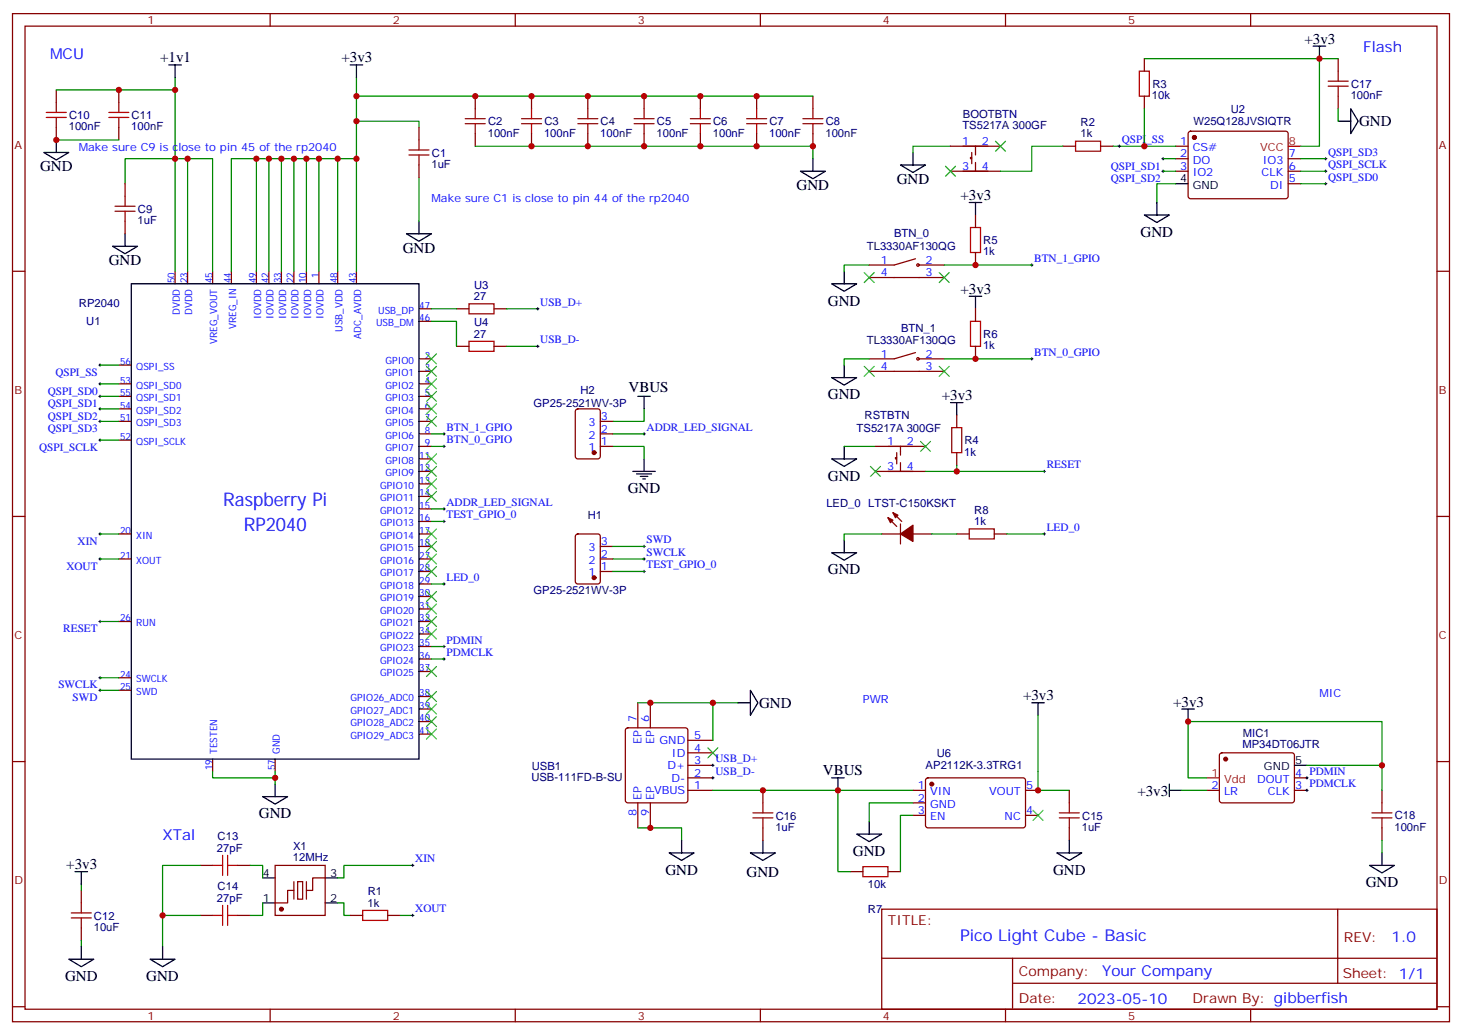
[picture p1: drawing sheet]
<svg xmlns="http://www.w3.org/2000/svg" width="412mm" height="292mm" viewBox="0 0 412 292" stroke-linecap="round" stroke-linejoin="round" font-family="sans-serif">
<g fill="none" stroke="#870000" stroke-width=".35">
<path d="M3.5 3.8h405.4v284.4h-405.4zM7.1 7.4h398.2v277.3h-398.2zM76.2 3.8v3.6M145.3 3.8v3.6M214.5 3.8v3.6M283.6 3.8v3.6M322.8 16.5v3.6M352.8 3.8v3.6M377.5 16.5v3.6M15.9 25.4v3.5M15.9 35.9v3.6M33.5 25.4v3.5"/>
<path d="M33.5 35.9v3.6M118.2 35.9v3.6M134.1 27.1v3.6M134.1 37.7v3.5M149.9 27.1v3.6M149.9 37.7v3.5M165.8 27.1v3.6M165.8 37.7v3.5M181.7 27.1v3.6M181.7 37.7v3.5M197.6 27.1v3.6M197.6 37.7v3.5"/>
<path d="M213.4 27.1v3.6M213.4 37.7v3.5M229.3 27.1v3.6M229.3 37.7v3.5M322.8 27.1v3.6M335.4 37.2l.4-.2 27.1 .1 .5 .6-.1 17.9-.6 .5-27.1-.1-.5-.6v-17.7zM377.5 27.1v3.6M35.3 51.8v3.6M118.2 46.5v3.6M268.1 41.2h14.1M268.1 48.3h14.1M274.1 44.4h-.3v.4h.3"/>
<path d="M274.1 43v3.2M275.2 41.2v2.5M275.2 45.8v2.5M299.9 41.2h3.5M310.4 41.2h3.6M331.6 41.2h3.5M331.6 44.8h3.5M331.6 48.3h3.5M363.4 44.8h3.5M363.4 48.3h3.5M363.4 51.8h3.5M3.5 76.5h3.6"/>
<path d="M35.3 62.4v3.5M49.4 76.5v3.5M52.9 76.5v3.5M60 76.5v3.5M65.3 76.5v3.5M72.3 76.5v3.5M75.8 76.5v3.5M79.4 76.5v3.5M82.9 76.5v3.5M86.4 76.5v3.5M90 76.5v3.5M95.2 76.5v3.5"/>
<path d="M100.5 76.5v3.5M245.2 78.3h21.1M258.2 73l-6 1.8h-7M259.3 74.8h7M275.2 60.6v3.6M275.2 71.2v3.6M405.3 76.5h3.6M118.2 87.1h3.5M118.2 90.6h3.5M128.8 87.1h3.5M128.8 97.7h3.5M139.3 87.1h3.6"/>
<path d="M139.3 97.7h3.6M258.2 99.4l-6 1.8h-7M275.2 87.1v3.5M275.2 97.7v3.5M33.5 118.9h3.5M33.5 115.3h3.5M33.5 103h3.5M33.5 111.8h3.5M33.5 108.3h3.5M118.2 118.9h3.5M118.2 115.3h3.5M118.2 111.8h3.5"/>
<path d="M118.2 108.3h3.5M118.2 104.7h3.5M118.2 101.2h3.5M162.5 115.5l.5-.2h5.6l.7 .5v12.9l-.4 .7h-5.9l-.7-.4v-13zM169.3 118.9h3.6M245.2 104.7h21.1M259.3 101.2h7M269.9 117.1v3.5M33.5 124.1h3.5M118.2 125.9h3.5M118.2 122.4h3.5M118.2 136.5h3.5"/>
<path d="M118.2 133h3.5M118.2 129.4h3.5M169.3 125.9h3.6M169.3 122.4h3.6M246.9 125.9h14.2M246.9 133h14.2M252.9 129.1h-.3v.3h.3M252.9 127.7v3.1M254 125.9v2.5M254 130.5v2.5M269.9 127.7v3.5M3.5 145.7h3.6"/>
<path d="M33.5 157.7h3.5M33.5 150.6h3.5M118.2 157.7h3.5M118.2 150.6h3.5M118.2 154.1h3.5M118.2 147.1h3.5M118.2 143.5h3.5M118.2 140h3.5M162.5 150.8l.5-.2h5.6l.7 .4v13l-.4 .7h-5.9l-.7-.5v-12.9zM169.3 157.7h3.6M169.3 154.1h3.6M248.7 150.6h5.3"/>
<path d="M250.5 146l2.4 2.5M251.9 144.6l2.5 2.5M254 147.8v5.6M257.5 150.6h5.3M269.9 150.6h3.5M280.5 150.6h3.5M405.3 145.7h3.6M33.5 175.3h3.5M118.2 178.8h3.5M118.2 175.3h3.5M118.2 171.8h3.5M118.2 168.2h3.5"/>
<path d="M118.2 164.7h3.5M118.2 161.2h3.5M169.3 161.2h3.6M33.5 194.7h3.5M33.5 191.2h3.5M118.2 200h3.5M118.2 196.5h3.5M118.2 189.4h3.5M118.2 185.9h3.5M118.2 182.4h3.5M179.9 198.2v7.1M183.4 198.2v7.1"/>
<path d="M3.5 214.8h3.6M60 214.1v3.5M77.6 214.1v3.5M118.2 207h3.5M118.2 203.5h3.5M176.6 205.5l.5-.2h16.2l.5 .2 .2 .5v19.7l-.2 .5-.5 .2h-16.2l-.5-.2-.2-.5v-19.7zM194 208.8h7.1M194 212.3h7.1M194 215.9h7.1M194 219.4h7.1M261.3 219.6l.5-.2h27l.5 .7-.1 13-.6 .4-27.1-.1-.4-.6v-12.7zM344.2 212.5l.5-.2 20 .1 .4 .6v13l-.7 .4h-20l-.4-.7v-12.7z"/>
<path d="M365.1 219.4h3.6M405.3 214.8h3.6M179.9 226.4v7.1M183.4 226.4v7.1M194 222.9h7.1M215.2 222.9v3.5M215.2 233.5v3.5M257.5 222.9h3.6M257.5 226.4h3.6M257.5 230h3.6M289.3 222.9h3.5M289.3 230h3.5"/>
<path d="M301.6 222.9v3.5M301.6 233.5v3.5M340.4 222.9h3.6M365.1 222.9h3.6M389.8 222.9v3.5M389.8 233.5v3.5M22.9 251.1v3.6M56.4 244.1h3.6M56.4 258.2h3.6M67 244.1h3.6M67 258.2h3.6M77.6 244.1h14.1v14.1h-14.1z"/>
<path d="M82.9 251.1h-1.8v3.6h-3.5M84 248.7h1.4v4.9h-1.4zM91.7 247.6h-3.5v3.5h-1.8M98.8 258.2h3.5M109.4 258.2h3.5M239.9 245.9h3.5M248.7 256.4h156.6v28.3h-156.6zM250.5 245.9h3.5M377.3 256.5v20.8M22.9 261.7v3.6M248.7 270.3h156.5M285.6 277.3h119.6"/>
<path d="M285.6 270.3v14.1M3.5 284h3.6M76.2 284.7v3.5M145.3 284.7v3.5M214.5 284.7v3.5M283.6 284.7v3.5M352.8 284.7v3.5M405.3 284h3.6"/>
<circle cx="258.9" cy="74.8" r=".35"/>
<circle cx="258.9" cy="101.2" r=".35"/>
</g>
<g fill="none" stroke="#000" stroke-width=".35">
<path d="M47.6 18.3h3.6M49.4 18.3v3.5M98.8 18.3h3.5M100.5 18.3v3.5M370.4 13h3.5M372.2 13v3.5M15.9 39.5v3.5M377.5 34.2h3.5M381 30.7l2.1 3.5-2.1 3.5zM12.3 43h7.1l-3.5 2.1zM225.8 48.3h7l-3.5 2.1zM229.3 44.8v3.5"/>
<path d="M254 46.5h7.1l-3.6 2.1zM257.5 43v3.5M273.4 57.1h3.5M275.2 57.1v3.5M326.3 57.1v3.5M331.6 51.8h3.5M31.7 69.5h7.1l-3.5 2.1zM35.3 65.9v3.6M114.7 65.9h7l-3.5 2.2zM118.2 62.4v3.5M238.1 76.5v3.5M322.8 60.6h7l-3.5 2.2z"/>
<path d="M37 80h81.2v134.1h-81.2zM234.6 80h7.1l-3.6 2.2zM273.4 83.6h3.5M275.2 83.6v3.5M179.9 111.8h3.5M181.7 111.8v3.5M234.6 106.5h7.1l-3.6 2.1zM238.1 103v3.5M268.1 113.6h3.5M269.9 113.6v3.5M178.5 133h6.4M179.6 133.7h4.2"/>
<path d="M180.6 134.4h2.1M181.3 135.1h.7M181.7 129.4v3.6M234.6 129.4h7.1l-3.6 2.2zM238.1 125.9v3.5M234.6 155.9h7.1l-3.6 2.1zM238.1 152.4v3.5M208.1 198.2h3.6M211.7 194.7l2.1 3.5-2.1 3.6zM291 198.2h3.6M292.8 198.2v3.6M333.4 200h3.5"/>
<path d="M335.1 200v3.5M234.6 219.4h3.5M236.4 219.4v3.5M365.1 215.9h3.6M74.1 224.7h7l-3.5 2.1zM77.6 221.2v3.5M192.3 237v3.6M215.2 237v3.6M241.7 235.3h7l-3.5 2.1zM245.2 231.7v3.6M301.6 237v3.6M329.8 222.9h3.6"/>
<path d="M329.8 221.2v3.5M21.2 245.9h3.5M22.9 245.9v3.5M74.1 254.7h3.5M74.1 247.6h3.5M91.7 254.7h3.5M91.7 247.6h3.5M188.7 240.6h7.1l-3.5 2.1zM211.7 240.6h7l-3.5 2.1zM298.1 240.6h7.1l-3.6 2.1zM386.3 244.1h7l-3.5 2.1zM389.8 240.6v3.5"/>
<path d="M19.4 270.5h7.1l-3.6 2.2zM22.9 267v3.5M42.3 270.5h7.1l-3.5 2.2zM45.9 267v3.5"/>
</g>
<g fill="#870000" stroke="#870000" stroke-width=".35">
<path d="M250.5 146l1.4 .7-.7 .7z"/>
<path d="M251.9 144.6l1.4 .7-.7 .7z"/>
<path d="M254 150.6l3.5-2.5v4.6z"/>
<circle cx="336.9" cy="38.8" r=".53"/>
<circle cx="79.4" cy="256.4" r=".53"/>
<circle cx="345.7" cy="214.1" r=".53"/>
<circle cx="167.6" cy="127.7" r=".53"/>
<circle cx="167.6" cy="162.9" r=".53"/>
<circle cx="262.8" cy="221.2" r=".53"/>
</g>
<path d="M363.4 41.2h3.5M340.4 219.4h3.6" fill="none" stroke="#f00" stroke-width=".35"/>
<g fill="none" stroke="#008700" stroke-width=".35">
<path d="M322.8 16.5h49.4M377.5 16.5h-5.3v24.7h-5.3M15.9 39.5h17.6M15.9 25.4h33.5M49.4 21.8v23h3.5v31.7M100.5 21.8v54.7M100.5 34.2h17.7v1.7M100.5 27.1h128.8M322.8 30.7v10.5M377.5 30.7v3.5M35.3 51.8v-7h14.1v31.7M52.9 44.8h7.1v31.7"/>
<path d="M72.3 44.8v31.7M75.8 44.8v31.7M79.4 44.8v31.7M82.9 44.8v31.7M86.4 44.8v31.7M90 44.8v31.7M95.2 44.8v31.7M100.5 44.8h-35.2v31.7M118.2 50.1v12.3M134.1 41.2h95.2v3.6M268.1 41.2h-10.6v1.8M299.9 41.2h-8.9v7.1h-8.8"/>
<path d="M314 41.2h17.6M328.1 44.8h3.5M328.1 48.3h3.5M331.6 51.8h-5.3v5.3M366.9 44.8h7M366.9 48.3h7M366.9 51.8h7M245.2 74.8h-7.1v1.7M266.3 74.8h24.7M121.7 90.6h7.1v7.1M121.7 87.1h7.1M142.9 87.1h8.8"/>
<path d="M142.9 97.7h8.8M28.2 108.3h5.3M28.2 118.9h5.3M28.2 115.3h5.3M28.2 111.8h5.3M28.2 103h5.3M181.7 115.3v3.6h-8.8M245.2 101.2h-7.1v1.8M266.3 101.2h24.7M28.2 124.1h5.3M121.7 122.4h3.5M121.7 125.9h3.5"/>
<path d="M172.9 125.9h8.8v3.5M172.9 122.4h8.8M238.1 125.9h8.8M269.9 131.2v1.8h-8.8M269.9 133h24.7M28.2 157.7h5.3M28.2 150.6h5.3M121.7 143.5h3.5M121.7 147.1h3.5M172.9 154.1h8.8M172.9 157.7h8.8M248.7 150.6h-10.6v1.8"/>
<path d="M262.8 150.6h7.1M284 150.6h10.6M28.2 175.3h5.3M121.7 164.7h3.5M172.9 161.2h8.8M28.2 194.7h5.3M28.2 191.2h5.3M121.7 185.9h3.5M121.7 182.4h3.5M179.9 198.2h28.2M201.1 198.2v10.6M60 217.6v1.8h17.6"/>
<path d="M77.6 217.6v3.6M292.8 201.8v21.1h8.8M340.4 219.4h-5.3v-15.9h54.7v19.4M368.7 215.9h21.1M179.9 233.5h12.4v3.5M201.1 222.9h56.4M236.4 222.9v23h3.5M257.5 230h-3.5v15.9M257.5 226.4h-12.3v5.3M333.4 222.9h7M389.8 237v3.6M22.9 249.4v1.7"/>
<path d="M45.9 258.2h10.5M56.4 244.1h-10.5v22.9M70.6 244.1h3.5v3.5M74.1 254.7v3.5h-3.5M95.2 254.7h1.8v3.5h1.8M112.9 258.2h3.5M116.4 244.1h-19.4v3.5h-1.8M22.9 265.3v1.7"/>
</g>
<g fill="none" stroke="#a10000" stroke-width=".35">
<path d="M13.1 31.7h5.6M13.1 33.1h5.6M15.9 28.9v2.8M15.9 33.1v2.8M30.7 31.7h5.6M30.7 33.1h5.6M33.5 28.9v2.8M33.5 33.1v2.8M118.2 39.5v2.8M131.2 33.5h5.7M131.2 34.9h5.7M134.1 30.7v2.8"/>
<path d="M134.1 34.9v2.8M147.1 33.5h5.7M147.1 34.9h5.7M149.9 30.7v2.8M149.9 34.9v2.8M163 33.5h5.6M163 34.9h5.6M165.8 30.7v2.8M165.8 34.9v2.8M178.9 33.5h5.6M178.9 34.9h5.6M181.7 30.7v2.8"/>
<path d="M181.7 34.9v2.8M194.7 33.5h5.7M194.7 34.9h5.7M197.6 30.7v2.8M197.6 34.9v2.8M210.6 33.5h5.7M210.6 34.9h5.7M213.4 30.7v2.8M213.4 34.9v2.8M226.5 33.5h5.6M226.5 34.9h5.6M229.3 30.7v2.8"/>
<path d="M229.3 34.9v2.8M303.4 39.8h7v2.9h-7zM321.4 20.1h2.8v7h-2.8zM374.6 22.9h5.7M374.6 24.3h5.7M377.5 20.1v2.8M377.5 24.3v2.8M32.5 58.2h5.6M32.5 59.6h5.6M35.3 55.4v2.8M35.3 59.6v2.8M115.4 42.3h5.6"/>
<path d="M115.4 43.7h5.6M118.2 43.7v2.8M273.8 64.2h2.8v7h-2.8zM132.3 85.7h7v2.8h-7zM132.3 96.3h7v2.8h-7zM273.8 90.6h2.8v7.1h-2.8zM268.5 120.6h2.8v7.1h-2.8zM273.4 149.2h7.1v2.8h-7.1zM212.4 229.3h5.6M212.4 230.7h5.6M215.2 226.4v2.9M215.2 230.7v2.8"/>
<path d="M298.8 229.3h5.6M298.8 230.7h5.6M301.6 226.4v2.9M301.6 230.7v2.8M387 229.3h5.6M387 230.7h5.6M389.8 226.4v2.9M389.8 230.7v2.8M20.1 257.5h5.7M20.1 258.9h5.7M22.9 254.7v2.8M22.9 258.9v2.8"/>
<path d="M60 244.1h2.8M60 258.2h2.8M62.8 241.3v5.6M62.8 255.4v5.6M64.2 244.1h2.8M64.2 241.3v5.6M64.2 255.4v5.6M64.2 258.2h2.8M102.3 256.8h7.1v2.8h-7.1zM243.4 244.4h7.1v2.9h-7.1z"/>
</g>
<path d="M82.9 248.7v4.9M86.4 248.7v4.9" fill="none" stroke="#871200" stroke-width=".35"/>
<g fill="none" stroke="#3c3" stroke-width=".35">
<path d="M280.8 39.8l2.8 2.9M283.6 39.8l-2.8 2.9M266.7 46.9l2.8 2.8M269.5 46.9l-2.8 2.8M243.8 76.9l2.8 2.8M246.6 76.9l-2.8 2.8M264.9 76.9l2.9 2.8M267.8 76.9l-2.9 2.8M120.3 99.8l2.8 2.8M123.1 99.8l-2.8 2.8M120.3 103.3l2.8 2.9M120.3 106.9l2.8 2.8"/>
<path d="M120.3 110.4l2.8 2.8M120.3 113.9l2.8 2.8M120.3 117.4l2.8 2.9M123.1 103.3l-2.8 2.9M123.1 106.9l-2.8 2.8M123.1 110.4l-2.8 2.8M123.1 113.9l-2.8 2.8M123.1 117.4l-2.8 2.9M243.8 103.3l2.8 2.9M246.6 103.3l-2.8 2.9M264.9 103.3l2.9 2.9M267.8 103.3l-2.9 2.9"/>
<path d="M120.3 131.6l2.8 2.8M120.3 135.1l2.8 2.8M120.3 138.6l2.8 2.8M120.3 128l2.8 2.8M123.1 131.6l-2.8 2.8M123.1 135.1l-2.8 2.8M123.1 138.6l-2.8 2.8M123.1 128l-2.8 2.8M245.5 131.6l2.9 2.8M248.4 131.6l-2.9 2.8M259.6 124.5l2.9 2.8M262.5 124.5l-2.9 2.8"/>
<path d="M120.3 159.8l2.8 2.8M120.3 149.2l2.8 2.8M120.3 152.7l2.8 2.8M120.3 156.2l2.8 2.9M123.1 159.8l-2.8 2.8M123.1 149.2l-2.8 2.8M123.1 152.7l-2.8 2.8M123.1 156.2l-2.8 2.9M120.3 166.8l2.8 2.9M120.3 170.4l2.8 2.8M120.3 173.9l2.8 2.8M120.3 177.4l2.8 2.8"/>
<path d="M123.1 166.8l-2.8 2.9M123.1 170.4l-2.8 2.8M123.1 173.9l-2.8 2.8M123.1 177.4l-2.8 2.8M120.3 188l2.8 2.8M120.3 195.1l2.8 2.8M120.3 198.6l2.8 2.8M123.1 188l-2.8 2.8M123.1 195.1l-2.8 2.8M123.1 198.6l-2.8 2.8M120.3 202.1l2.8 2.8M120.3 205.6l2.8 2.9"/>
<path d="M123.1 202.1l-2.8 2.8M123.1 205.6l-2.8 2.9M199.7 210.9l2.8 2.8M202.5 210.9l-2.8 2.8M291.4 228.6l2.8 2.8M294.2 228.6l-2.8 2.8"/>
</g>
<g fill="none" stroke="#000" stroke-width=".28">
<path d="M315.4 41.2h.7M315.7 40.9v.7M327.7 44.8h.7M327.7 48.3h.7M328.1 44.4v.7M328.1 47.9v.7M373.6 44.8h.7M373.6 48.3h.7M373.6 51.8h.7M373.9 44.4v.7M373.9 47.9v.7M373.9 51.5v.7"/>
<path d="M290.7 74.8h.7M291 74.4v.7M151.3 87.1h.7M151.3 97.7h.7M151.7 86.7v.8M151.7 97.3v.7M27.9 111.8h.7M27.9 115.3h.7M27.9 118.9h.7M27.9 108.3h.7M27.9 103h.7M28.2 102.6v.7"/>
<path d="M28.2 107.9v.7M28.2 111.4v.7M28.2 115v.7M28.2 118.5v.7M290.7 101.2h.7M291 100.9v.7M27.9 124.1h.7M28.2 123.8v.7M124.9 122.4h.7M124.9 125.9h.7M125.2 122v.7M125.2 125.6v.7"/>
<path d="M181.3 122.4h.7M181.7 122v.7M294.2 133h.7M294.6 132.6v.7M27.9 157.7h.7M27.9 150.6h.7M28.2 150.2v.8M28.2 157.3v.7M124.9 143.5h.7M124.9 147.1h.7M125.2 143.2v.7M125.2 146.7v.7"/>
<path d="M181.3 154.1h.7M181.3 157.7h.7M181.7 153.8v.7M181.7 157.3v.7M294.2 150.6h.7M294.6 150.2v.8M27.9 175.3h.7M28.2 174.9v.7M124.9 164.7h.7M125.2 164.4v.7M181.3 161.2h.7M181.7 160.8v.7"/>
<path d="M27.9 191.2h.7M27.9 194.7h.7M28.2 190.8v.7M28.2 194.3v.8M124.9 182.4h.7M124.9 185.9h.7M125.2 182v.7M125.2 185.5v.7M200.7 215.9h.7M200.7 219.4h.7M201.1 215.5v.7M201.1 219v.7"/>
<path d="M368.3 219.4h.7M368.7 219v.7M368.3 222.9h.7M368.7 222.6v.7M116.1 244.1h.7M116.1 258.2h.7M116.4 243.7v.7M116.4 257.8v.8"/>
</g>
<g fill="#c00">
<circle cx="100.5" cy="34.2" r=".88"/>
<circle cx="134.1" cy="27.1" r=".88"/>
<circle cx="100.5" cy="44.8" r=".88"/>
<circle cx="72.3" cy="44.8" r=".88"/>
<circle cx="75.8" cy="44.8" r=".88"/>
<circle cx="79.4" cy="44.8" r=".88"/>
<circle cx="82.9" cy="44.8" r=".88"/>
<circle cx="86.4" cy="44.8" r=".88"/>
<circle cx="90" cy="44.8" r=".88"/>
<circle cx="95.3" cy="44.8" r=".88"/>
<circle cx="100.5" cy="27.1" r=".88"/>
<circle cx="49.4" cy="44.8" r=".88"/>
<circle cx="52.9" cy="44.8" r=".88"/>
<circle cx="49.4" cy="25.4" r=".88"/>
<circle cx="33.5" cy="25.4" r=".88"/>
<circle cx="15.9" cy="39.5" r=".88"/>
<circle cx="149.9" cy="27.1" r=".88"/>
<circle cx="149.9" cy="41.2" r=".88"/>
<circle cx="165.8" cy="27.1" r=".88"/>
<circle cx="165.8" cy="41.2" r=".88"/>
<circle cx="181.7" cy="27.1" r=".88"/>
<circle cx="181.7" cy="41.2" r=".88"/>
<circle cx="197.6" cy="27.1" r=".88"/>
<circle cx="197.6" cy="41.2" r=".88"/>
<circle cx="213.4" cy="27.1" r=".88"/>
<circle cx="213.4" cy="41.2" r=".88"/>
<circle cx="229.3" cy="41.2" r=".88"/>
<circle cx="45.9" cy="258.2" r=".88"/>
<circle cx="183.4" cy="198.2" r=".88"/>
<circle cx="201.1" cy="198.2" r=".88"/>
<circle cx="183.4" cy="233.5" r=".88"/>
<circle cx="372.2" cy="16.5" r=".88"/>
<circle cx="389.8" cy="215.9" r=".88"/>
<circle cx="335.1" cy="203.5" r=".88"/>
<circle cx="322.8" cy="41.2" r=".88"/>
<circle cx="77.6" cy="219.4" r=".88"/>
<circle cx="236.4" cy="222.9" r=".88"/>
<circle cx="292.8" cy="222.9" r=".88"/>
<circle cx="215.2" cy="222.9" r=".88"/>
<circle cx="269.9" cy="133" r=".88"/>
<circle cx="275.2" cy="101.2" r=".88"/>
<circle cx="275.2" cy="74.8" r=".88"/>
</g>
<g font-size="5.3" fill="#00f">
<text x="63" y="142.7">Raspberry Pi</text>
<text x="68.7" y="149.7">RP2040</text>
</g>
<text font-size="4.6" fill="#00f" x="270.8" y="265.5">Pico Light Cube - Basic</text>
<g font-size="4.2" fill="#00f">
<text x="14.1" y="16.5">MCU</text>
<text x="384.5" y="14.8">Flash</text>
<text x="45.9" y="237">XTal</text>
<text x="392.5" y="265.7">1.0</text>
<text x="310.9" y="275.3">Your Company</text>
<text x="304" y="283.1">2023-05-10</text>
</g>
<g font-size="4.2">
<text x="45.2" y="17.6">+1v1</text>
<text x="96.3" y="17.6">+3v3</text>
<text x="367.9" y="12.3">+3v3</text>
<text x="383.4" y="35.6">GND</text>
<text x="11.3" y="48.3">GND</text>
<text x="224.7" y="53.6">GND</text>
<text x="252.9" y="51.8">GND</text>
<text x="270.9" y="56.4">+3v3</text>
<text x="113.6" y="71.2">GND</text>
<text x="321.7" y="66.8">GND</text>
<text x="30.7" y="74.8">GND</text>
<text x="270.9" y="82.9">+3v3</text>
<text x="233.5" y="86.2">GND</text>
<text x="177.3" y="110.7">VBUS</text>
<text x="233.5" y="112.6">GND</text>
<text x="265.6" y="112.9">+3v3</text>
<text x="233.5" y="135.6">GND</text>
<text x="177.1" y="139.1">GND</text>
<text x="233.5" y="162">GND</text>
<text x="288.6" y="197.5">+3v3</text>
<text x="214.1" y="199.6">GND</text>
<text x="330.9" y="199.3">+3v3</text>
<text x="232.1" y="218.7">VBUS</text>
<text x="320.8" y="224.4">+3v3</text>
<text x="73" y="230.8">GND</text>
<text x="18.7" y="245.1">+3v3</text>
<text x="240.6" y="241.4">GND</text>
<text x="187.7" y="246.7">GND</text>
<text x="210.6" y="247.3">GND</text>
<text x="297" y="246.7">GND</text>
<text x="385.2" y="250.2">GND</text>
<text x="18.3" y="276.6">GND</text>
<text x="41.3" y="276.8">GND</text>
</g>
<g font-size="3.9" fill="#800">
<text x="250.5" y="261">TITLE:</text>
<text x="379.1" y="265.7">REV:</text>
<text x="287.4" y="275.2">Company:</text>
<text x="378.7" y="275.8">Sheet: 1/1</text>
<text x="287.4" y="282.9">Date:</text>
<text x="336.4" y="283">Drawn By: gibberfish</text>
</g>
<g font-size="3.2" fill="#800">
<text x="41.6" y="6.8">1</text>
<text x="110.8" y="6.8">2</text>
<text x="179.9" y="6.8">3</text>
<text x="249.1" y="6.8">4</text>
<text x="318.2" y="6.8">5</text>
<text x="4.1" y="41.9">A</text>
<text x="405.9" y="41.9">A</text>
<text x="4.1" y="111.1">B</text>
<text x="405.9" y="111.1">B</text>
<text x="4.1" y="180.2">C</text>
<text x="405.9" y="180.2">C</text>
<text x="4.1" y="249.4">D</text>
<text x="405.9" y="249.4">D</text>
<text x="41.6" y="287.7">1</text>
<text x="110.8" y="287.7">2</text>
<text x="179.9" y="287.7">3</text>
<text x="249.1" y="287.7">4</text>
<text x="318.2" y="287.7">5</text>
</g>
<g font-size="3.2" fill="#000080">
<text x="324.9" y="28">10k</text>
<text x="325.1" y="24.8">R3</text>
<text x="381" y="27.9">100nF</text>
<text x="381.1" y="24.7">C17</text>
<text x="19.5" y="33.6">C10</text>
<text x="37.1" y="33.6">C11</text>
<text x="137.7" y="35.3">C2</text>
<text x="153.5" y="35.3">C3</text>
<text x="169.4" y="35.3">C4</text>
<text x="185.3" y="35.3">C5</text>
<text x="201.2" y="35.3">C6</text>
<text x="217" y="35.3">C7</text>
<text x="232.9" y="35.3">C8</text>
<text x="271.6" y="33.2">BOOTBTN</text>
<text x="304.8" y="35.6">R2</text>
<text x="336.6" y="35.3">W25Q128JVSIQTR</text>
<text x="347.1" y="31.8">U2</text>
<text x="19.4" y="36.7">100nF</text>
<text x="37" y="36.7">100nF</text>
<text x="137.6" y="38.5">100nF</text>
<text x="153.5" y="38.5">100nF</text>
<text x="169.3" y="38.5">100nF</text>
<text x="185.2" y="38.5">100nF</text>
<text x="201.1" y="38.5">100nF</text>
<text x="217" y="38.5">100nF</text>
<text x="232.8" y="38.5">100nF</text>
<text x="271.5" y="36.4">TS5217A 300GF</text>
<text x="304.8" y="38.8">1k</text>
<text x="121.7" y="47.4">1uF</text>
<text x="121.8" y="44.2">C1</text>
<text x="38.8" y="63.2">1uF</text>
<text x="38.9" y="60.1">C9</text>
<text x="244.5" y="70.6">TL3330AF130QG</text>
<text x="252.2" y="66.8">BTN_0</text>
<text x="277.4" y="68.9">R5</text>
<text x="277.3" y="72">1k</text>
<text x="133.7" y="81.5">U3</text>
<text x="22.3" y="86.5">RP2040</text>
<text x="133.6" y="84.6">27</text>
<text x="24.4" y="91.8">U1</text>
<text x="133.6" y="95.2">27</text>
<text x="133.7" y="92">U4</text>
<text x="254.2" y="93.6">BTN_1</text>
<text x="277.4" y="95.3">R6</text>
<text x="244.5" y="97.1">TL3330AF130QG</text>
<text x="277.3" y="98.5">1k</text>
<text x="163.7" y="111.2">H2</text>
<text x="150.5" y="114.7">GP25-2521WV-3P</text>
<text x="243.9" y="118.3">RSTBTN</text>
<text x="241.6" y="121.8">TS5217A 300GF</text>
<text x="272.1" y="125.3">R4</text>
<text x="272" y="128.5">1k</text>
<text x="233.1" y="142.9">LED_0 LTST-C150KSKT</text>
<text x="165.8" y="146.4">H1</text>
<text x="274.8" y="148.1">1k</text>
<text x="274.8" y="145">R8</text>
<text x="150.5" y="167.6">GP25-2521WV-3P</text>
<text x="350.6" y="207.9">MIC1</text>
<text x="264.2" y="213.5">U6</text>
<text x="350.5" y="211.1">MP34DT06JTR</text>
<text x="149.9" y="220.2">USB-111FD-B-SU</text>
<text x="150" y="217">USB1</text>
<text x="261.1" y="217">AP2112K-3.3TRG1</text>
<text x="218.8" y="231.2">C16</text>
<text x="305.3" y="231.2">C15</text>
<text x="393.4" y="231.1">C18</text>
<text x="61.4" y="236.9">C13</text>
<text x="82.7" y="239.7">X1</text>
<text x="218.7" y="234.3">1uF</text>
<text x="305.2" y="234.3">1uF</text>
<text x="393.3" y="234.3">100nF</text>
<text x="61.2" y="240.2">27pF</text>
<text x="82.6" y="242.9">12MHz</text>
<text x="61.4" y="251">C14</text>
<text x="244.8" y="250.5">10k</text>
<text x="61.2" y="254.3">27pF</text>
<text x="103.7" y="255.7">1k</text>
<text x="103.7" y="252.6">R1</text>
<text x="244.8" y="257.6">R7</text>
<text x="26.5" y="262.5">10uF</text>
<text x="26.5" y="259.4">C12</text>
</g>
<g font-size="3.2" fill="#00f">
<text x="271.4" y="40.9">1</text>
<text x="276.9" y="40.9">2</text>
<text x="316.4" y="40.4">QSPI_SS</text>
<text x="332.9" y="40.9">1</text>
<text x="22.2" y="42.6">Make sure C9 is close to pin 45 of the rp2040</text>
<text x="271.4" y="47.9">3</text>
<text x="276.9" y="47.9">4</text>
<text x="313.3" y="47.8">QSPI_SD1</text>
<text x="332.9" y="44.4">2</text>
<text x="332.9" y="47.9">3</text>
<text x="336.4" y="42.7">CS#</text>
<text x="336.4" y="46.2">DO</text>
<text x="356.2" y="46.2">IO3</text>
<text x="363.5" y="47.9">6</text>
<text x="363.5" y="44.4">7</text>
<text x="374.6" y="43.9">QSPI_SD3</text>
<text x="374.6" y="47.4">QSPI_SCLK</text>
<text x="313.3" y="51.4">QSPI_SD2</text>
<text x="336.4" y="49.7">IO2</text>
<text x="355.9" y="49.7">CLK</text>
<text x="358.3" y="53.2">DI</text>
<text x="363.5" y="51.5">5</text>
<text x="374.6" y="50.9">QSPI_SD0</text>
<text x="121.7" y="57.1">Make sure C1 is close to pin 44 of the rp2040</text>
<text x="248.5" y="74.4">1</text>
<text x="248.5" y="77.9">4</text>
<text x="261.1" y="74.4">2</text>
<text x="261.1" y="77.9">3</text>
<text x="291.7" y="73.9">BTN_1_GPIO</text>
<text x="152.4" y="86.2">USB_D+</text>
<text x="152.4" y="96.8">USB_D-</text>
<text x="248.5" y="100.9">1</text>
<text x="261.1" y="100.9">2</text>
<text x="291.7" y="100.4">BTN_0_GPIO</text>
<text x="15.6" y="106.1">QSPI_SS</text>
<text x="248.5" y="104.4">4</text>
<text x="261.1" y="104.4">3</text>
<text x="13.5" y="111.3">QSPI_SD0</text>
<text x="13.5" y="114.9">QSPI_SD1</text>
<text x="13.5" y="118.4">QSPI_SD2</text>
<text x="169.5" y="118.5">3</text>
<text x="13.5" y="121.9">QSPI_SD3</text>
<text x="125.9" y="121.5">BTN_1_GPIO</text>
<text x="125.9" y="125.1">BTN_0_GPIO</text>
<text x="166" y="123.8">2</text>
<text x="166" y="120.3">3</text>
<text x="169.5" y="125.6">1</text>
<text x="169.5" y="122">2</text>
<text x="182.4" y="121.5">ADDR_LED_SIGNAL</text>
<text x="250.2" y="125.6">1</text>
<text x="255.8" y="125.6">2</text>
<text x="11" y="127.2">QSPI_SCLK</text>
<text x="166" y="127.3">1</text>
<text x="250.2" y="132.6">3</text>
<text x="255.8" y="132.6">4</text>
<text x="295.3" y="132.1">RESET</text>
<text x="125.9" y="142.7">ADDR_LED_SIGNAL</text>
<text x="125.9" y="146.2">TEST_GPIO_0</text>
<text x="295.3" y="149.8">LED_0</text>
<text x="21.9" y="153.6">XIN</text>
<text x="166" y="155.5">3</text>
<text x="169.5" y="153.8">3</text>
<text x="182.4" y="153.3">SWD</text>
<text x="18.7" y="160.7">XOUT</text>
<text x="166" y="159.1">2</text>
<text x="169.5" y="160.8">1</text>
<text x="169.5" y="157.3">2</text>
<text x="182.4" y="160.3">TEST_GPIO_0</text>
<text x="182.4" y="156.8">SWCLK</text>
<text x="125.9" y="163.9">LED_0</text>
<text x="166" y="162.6">1</text>
<text x="17.9" y="178.3">RESET</text>
<text x="125.9" y="181.5">PDMIN</text>
<text x="125.9" y="185">PDMCLK</text>
<text x="16.5" y="194.1">SWCLK</text>
<text x="20.5" y="197.7">SWD</text>
<text x="372.2" y="196.5">MIC</text>
<text x="179.6" y="203.5" transform="rotate(-90 179.6 203.5)">7</text>
<text x="183.1" y="203.5" transform="rotate(-90 183.1 203.5)">6</text>
<text x="243.4" y="198.2">PWR</text>
<text x="181" y="209.9" transform="rotate(-90 181 209.9)">EP</text>
<text x="184.5" y="209.9" transform="rotate(-90 184.5 209.9)">EP</text>
<text x="186" y="209.9">GND</text>
<text x="195.8" y="208.5">5</text>
<text x="189.5" y="213.4">ID</text>
<text x="195.8" y="212">4</text>
<text x="195.8" y="215.5">3</text>
<text x="201.8" y="215">USB_D+</text>
<text x="188.3" y="216.9">D+</text>
<text x="189.4" y="220.5">D-</text>
<text x="195.8" y="219">2</text>
<text x="201.8" y="218.5">USB_D-</text>
<text x="354.6" y="220.8">DOUT</text>
<text x="365.3" y="219">4 PDMIN</text>
<text x="181" y="225.7" transform="rotate(-90 181 225.7)">EP</text>
<text x="184.5" y="224">VBUS</text>
<text x="184.5" y="225.7" transform="rotate(-90 184.5 225.7)">EP</text>
<text x="195.8" y="222.6">1</text>
<text x="258.9" y="222.6">1</text>
<text x="258.9" y="226.1">2</text>
<text x="262.4" y="224.3">VIN</text>
<text x="262.4" y="227.9">GND</text>
<text x="279" y="224.3">VOUT</text>
<text x="289.5" y="222.6">5</text>
<text x="341.8" y="222.6">2</text>
<text x="345.3" y="224.3">LR</text>
<text x="357.6" y="224.3">CLK</text>
<text x="365.3" y="222.6">3 PDMCLK</text>
<text x="179.6" y="230.2" transform="rotate(-90 179.6 230.2)">8</text>
<text x="183.1" y="230.2" transform="rotate(-90 183.1 230.2)">9</text>
<text x="258.9" y="229.6">3</text>
<text x="262.4" y="231.4">EN</text>
<text x="283.4" y="231.4">NC</text>
<text x="289.5" y="229.6">4</text>
<text x="117.1" y="243.2">XIN</text>
<text x="117.1" y="257.3">XOUT</text>
</g>
<g font-size="3.2" fill="#f00">
<text x="363.5" y="40.9">8</text>
<text x="355.5" y="42.7">VCC</text>
<text x="341.8" y="219">1</text>
<text x="345.3" y="220.8">Vdd</text>
</g>
<g font-size="3.2">
<text x="332.9" y="51.5">4</text>
<text x="336.4" y="53.2">GND</text>
<text x="365.3" y="215.5">5</text>
<text x="356.5" y="217.3">GND</text>
<text x="74.2" y="247.3">4</text>
<text x="93.1" y="247.3">3</text>
<text x="74.2" y="254.3">1</text>
<text x="93.1" y="254.3">2</text>
</g>
<g font-size="2.8" fill="#00f">
<text x="49.4" y="79.9" transform="rotate(-90 49.4 79.9)">50</text>
<text x="52.9" y="79.9" transform="rotate(-90 52.9 79.9)">23</text>
<text x="59.9" y="79.9" transform="rotate(-90 59.9 79.9)">45</text>
<text x="65.2" y="79.9" transform="rotate(-90 65.2 79.9)">44</text>
<text x="72.3" y="79.9" transform="rotate(-90 72.3 79.9)">49</text>
<text x="75.8" y="79.9" transform="rotate(-90 75.8 79.9)">42</text>
<text x="79.3" y="79.9" transform="rotate(-90 79.3 79.9)">33</text>
<text x="82.9" y="79.9" transform="rotate(-90 82.9 79.9)">22</text>
<text x="86.4" y="79.9" transform="rotate(-90 86.4 79.9)">10</text>
<text x="89.9" y="78.4" transform="rotate(-90 89.9 78.4)">1</text>
<text x="95.2" y="79.9" transform="rotate(-90 95.2 79.9)">48</text>
<text x="100.5" y="79.9" transform="rotate(-90 100.5 79.9)">43</text>
<text x="50.7" y="88.9" transform="rotate(-90 50.7 88.9)">DVDD</text>
<text x="54.2" y="88.9" transform="rotate(-90 54.2 88.9)">DVDD</text>
<text x="106.7" y="88.4">USB_DP</text>
<text x="118.3" y="87.1">47</text>
<text x="66.6" y="92.8" transform="rotate(-90 66.6 92.8)">VREG_IN</text>
<text x="73.6" y="90" transform="rotate(-90 73.6 90)">IOVDD</text>
<text x="77.2" y="90" transform="rotate(-90 77.2 90)">IOVDD</text>
<text x="80.7" y="90" transform="rotate(-90 80.7 90)">IOVDD</text>
<text x="84.2" y="90" transform="rotate(-90 84.2 90)">IOVDD</text>
<text x="87.8" y="90" transform="rotate(-90 87.8 90)">IOVDD</text>
<text x="91.3" y="90" transform="rotate(-90 91.3 90)">IOVDD</text>
<text x="96.6" y="93.6" transform="rotate(-90 96.6 93.6)">USB_VDD</text>
<text x="101.9" y="95.5" transform="rotate(-90 101.9 95.5)">ADC_AVDD</text>
<text x="106.1" y="92">USB_DM</text>
<text x="118.3" y="90.6">46</text>
<text x="61.3" y="97.1" transform="rotate(-90 61.3 97.1)">VREG_VOUT</text>
<text x="119.8" y="101.2">2</text>
<text x="33.9" y="102.9">56</text>
<text x="38.5" y="104.3">QSPI_SS</text>
<text x="108.7" y="106.1">GPIO1</text>
<text x="108.7" y="102.5">GPIO0</text>
<text x="119.8" y="104.7">3</text>
<text x="33.9" y="111.8">55</text>
<text x="33.9" y="108.2">53</text>
<text x="38.5" y="113.1">QSPI_SD1</text>
<text x="38.5" y="109.6">QSPI_SD0</text>
<text x="108.7" y="113.1">GPIO3</text>
<text x="108.7" y="109.6">GPIO2</text>
<text x="119.8" y="111.8">5</text>
<text x="119.8" y="108.2">4</text>
<text x="33.9" y="115.3">54</text>
<text x="33.9" y="118.8">51</text>
<text x="38.5" y="116.6">QSPI_SD2</text>
<text x="108.7" y="116.6">GPIO4</text>
<text x="119.8" y="118.8">7</text>
<text x="119.8" y="115.3">6</text>
<text x="33.9" y="124.1">52</text>
<text x="38.5" y="125.5">QSPI_SCLK</text>
<text x="38.5" y="120.2">QSPI_SD3</text>
<text x="108.7" y="123.7">GPIO6</text>
<text x="108.7" y="120.2">GPIO5</text>
<text x="119.8" y="125.9">9</text>
<text x="119.8" y="122.3">8</text>
<text x="108.7" y="127.2">GPIO7</text>
<text x="108.7" y="130.8">GPIO8</text>
<text x="118.3" y="129.4">11</text>
<text x="107.2" y="137.8">GPIO10</text>
<text x="108.7" y="134.3">GPIO9</text>
<text x="118.3" y="136.5">13</text>
<text x="118.3" y="132.9">12</text>
<text x="107.2" y="141.3">GPIO11</text>
<text x="118.3" y="143.5">15</text>
<text x="118.3" y="140">14</text>
<text x="107.2" y="148.4">GPIO13</text>
<text x="107.2" y="144.9">GPIO12</text>
<text x="118.3" y="147">16</text>
<text x="33.9" y="150.6">20</text>
<text x="38.5" y="151.9">XIN</text>
<text x="107.2" y="155.5">GPIO15</text>
<text x="107.2" y="151.9">GPIO14</text>
<text x="118.3" y="154.1">18</text>
<text x="118.3" y="150.6">17</text>
<text x="33.9" y="157.6">21</text>
<text x="38.5" y="159">XOUT</text>
<text x="107.2" y="159">GPIO16</text>
<text x="118.3" y="161.1">28</text>
<text x="118.3" y="157.6">27</text>
<text x="107.2" y="166">GPIO18</text>
<text x="107.2" y="162.5">GPIO17</text>
<text x="118.3" y="164.7">29</text>
<text x="107.2" y="173.1">GPIO20</text>
<text x="107.2" y="169.6">GPIO19</text>
<text x="118.3" y="171.7">31</text>
<text x="118.3" y="168.2">30</text>
<text x="33.9" y="175.3">26</text>
<text x="38.5" y="176.6">RUN</text>
<text x="107.2" y="176.6">GPIO21</text>
<text x="118.3" y="178.8">34</text>
<text x="118.3" y="175.3">32</text>
<text x="107.2" y="183.7">GPIO23</text>
<text x="107.2" y="180.1">GPIO22</text>
<text x="118.3" y="185.8">36</text>
<text x="118.3" y="182.3">35</text>
<text x="33.9" y="191.1">24</text>
<text x="107.2" y="190.7">GPIO25</text>
<text x="107.2" y="187.2">GPIO24</text>
<text x="118.3" y="189.4">37</text>
<text x="33.9" y="194.7">25</text>
<text x="38.5" y="196">SWD</text>
<text x="38.5" y="192.5">SWCLK</text>
<text x="98.8" y="197.8">GPIO26_ADC0</text>
<text x="118.3" y="196.4">38</text>
<text x="98.8" y="201.3">GPIO27_ADC1</text>
<text x="118.3" y="203.5">40</text>
<text x="118.3" y="200">39</text>
<text x="98.8" y="208.4">GPIO29_ADC3</text>
<text x="98.8" y="204.8">GPIO28_ADC2</text>
<text x="118.3" y="207">41</text>
<text x="61.3" y="212.7" transform="rotate(-90 61.3 212.7)">TESTEN</text>
<text x="78.9" y="212.7" transform="rotate(-90 78.9 212.7)">GND</text>
<text x="59.9" y="217.3" transform="rotate(-90 59.9 217.3)">19</text>
<text x="77.6" y="217.3" transform="rotate(-90 77.6 217.3)">57</text>
</g>
</svg>
